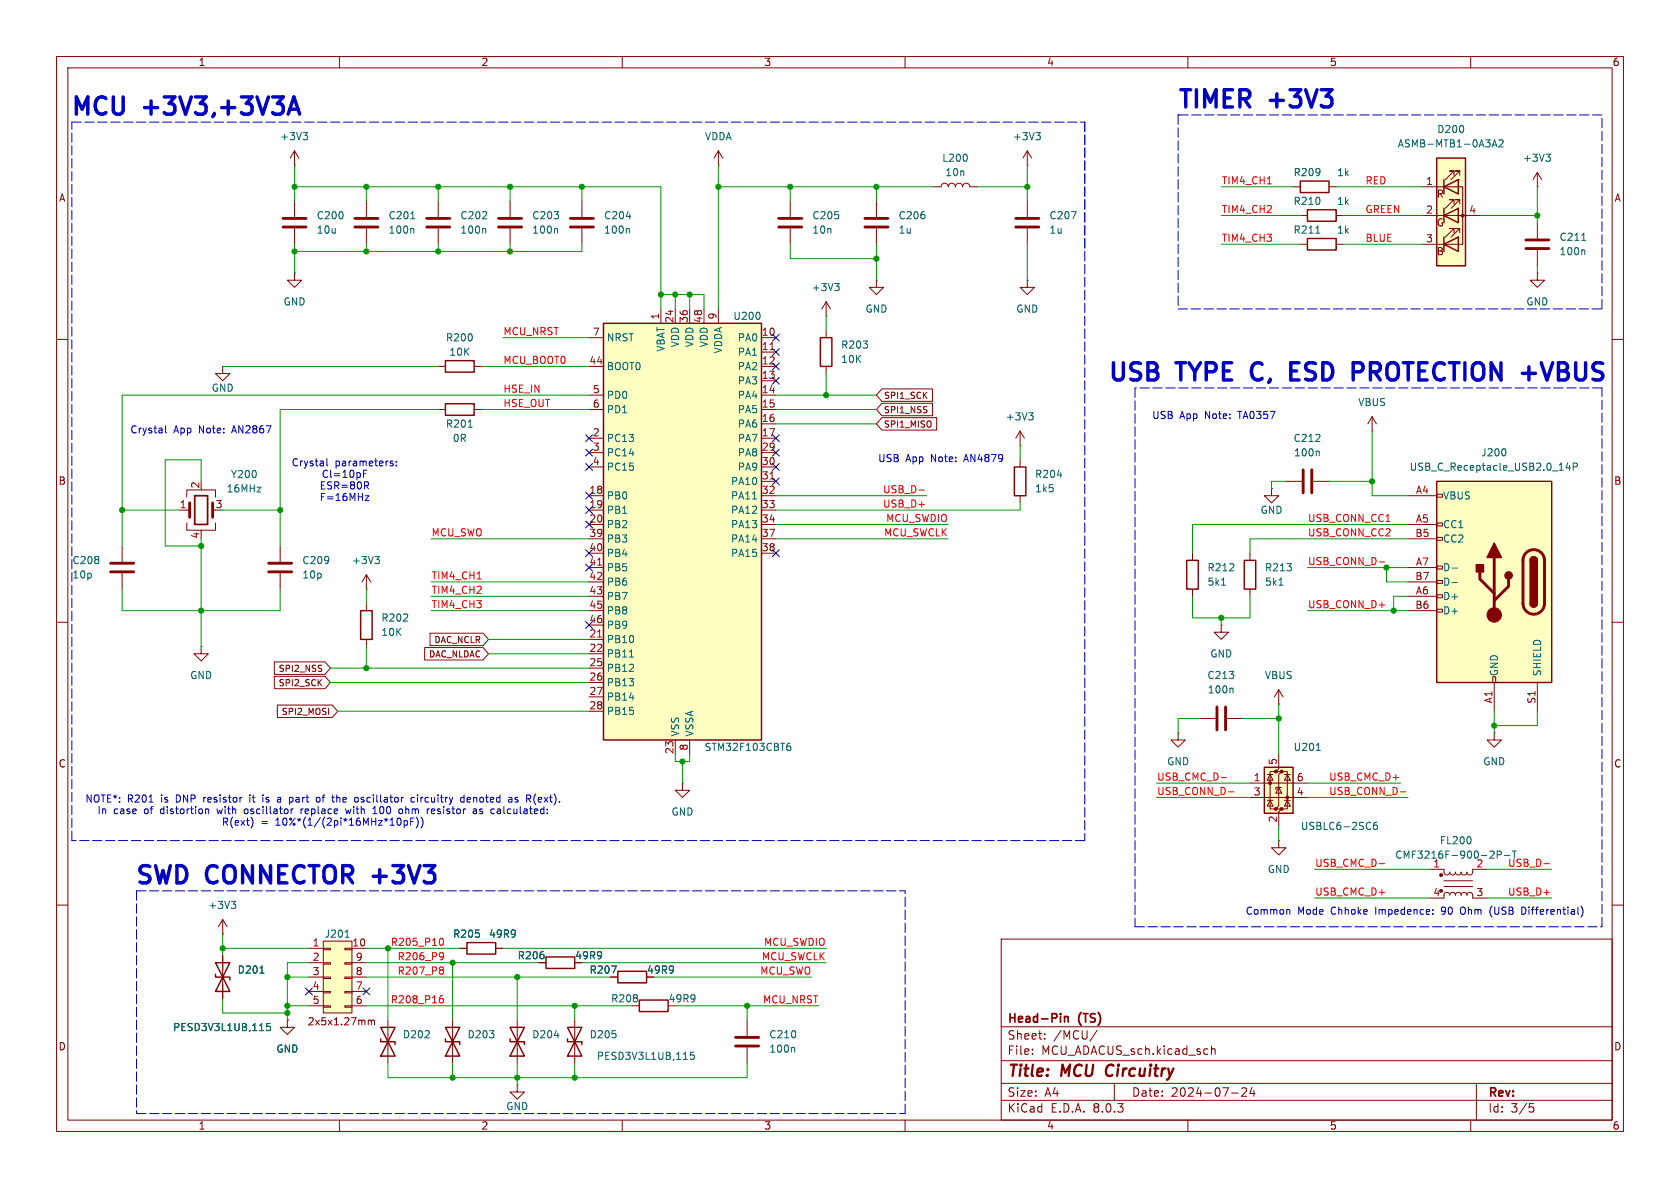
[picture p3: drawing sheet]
<svg xmlns="http://www.w3.org/2000/svg" width="297mm" height="210mm" viewBox="0 0 297 210" stroke-linecap="round" stroke-linejoin="round" font-family="sans-serif">
<g fill="none" stroke="#840000" stroke-width=".18">
<path d="M10 10h277v190h-277zM12 12h273v186h-273zM60 10v2M110 10v2M160 10v2M210 10v2M260 10v2M102.9 35.6v2.8M181.6 35.6v2.8M10 60h2M102.9 40.4v2.8M146 58.4v1.3"/>
<path d="M154.9 49.5v1.3h1.3l-1.3 1.3-1.2-1.3h1.2M154.9 49.5h.1M181.6 40.4v2.8M285 60h2M146 64.8v1.2M21.6 96.5v2.8M31.7 90.2h1.8M33 92.5v1.2h5.1v-1.2M33 87.9v-1.3h5.1v1.3M35.6 93.7v.3M49.5 96.5v2.8M10 110h2"/>
<path d="M21.6 101.3v2.8M49.5 101.3v2.8M285 110h2M120.6 138.4v1.3h1.3l-1.3 1.3-1.2-1.3h1.2M120.6 138.4h.1M208.3 129.5v1.3h1.2l-1.2 1.3-1.3-1.3h1.3M208.3 129.5h.1M10 160h2M285 160h2M177 166h108v32h-108zM60 198v2M91.4 191.8v1.2h1.3l-1.3 1.3-1.2-1.3h1.2"/>
<path d="M91.4 191.8h.1M110 198v2M160 198v2M177 194.5h108M177 191.5h108M177 187.5h108M177 181.5h108M182.5 186.3v.1M182.5 185.5v.1M184.7 183.6v.1M184.7 182.8v.1M194 182.1l-1.3 2"/>
<path d="M197 191.5v3M210 198v2M214.2 184.9v1.5M214.2 185.5l.2-.1 .3 .1 .1 .9M217.7 193.2h1.2M219.5 192.4l.6-.1 .2 .1 .1 .3-.9 1.1h.9M221.3 192.2l-.3 1.1h.9M221.7 192.8v1M260 198v2M261 191.5v6.5M270.4 195.1h.7M270.5 195.7h.4l.3 .3-.2 .5-.5 .1"/>
</g>
<path d="M195.8 188.5a1.27 1.27 0 0 0 0 1.6" fill="none" stroke="#840000" stroke-width=".4"/>
<path d="M34.4 87.6h2.3v5.1h-2.3zM188.2 179.7v1M188.2 179.8l.2-.1 .4 .1v.9" fill="none" stroke="#840000" stroke-width=".3"/>
<path d="M100.8 38.6h4.1M179.6 38.6h4M100.8 40.1h4.1M179.6 40.1h4M19.6 99.6h4M33.5 88.9v2.5M37.6 88.9v2.5M47.5 99.6h4.1M19.6 101.1h4M47.5 101.1h4.1" fill="none" stroke="#840000" stroke-width=".51"/>
<path d="M110.7 38.3h.8M189.4 37.4h.8l-.5 1.3M111.1 40.4l.2 .2v.6" fill="none" stroke="#006464" stroke-width=".18"/>
<path d="M145 59.7h2.1v5.1h-2.1z" fill="none" stroke="#840000" stroke-width=".25"/>
<path d="M106.7 57.2h27.9v73.6h-27.9z" fill="#ffffc2"/>
<path d="M231.1 37.1h5.1v2h-5.1zM106.7 57.2h27.9v73.6h-27.9zM78.7 71.4h5.1v2h-5.1zM78.7 63.8h5.1v2h-5.1zM179.3 82.6h2.1v5h-2.1zM63.8 108h2v5h-2zM38.1 172.2v.5h2.5v.5M38.1 170.2h2.5l-2.5 5.1h2.5z" fill="none" stroke="#840000" stroke-width=".25"/>
<g fill="none" stroke="#840000" stroke-width=".18">
<path d="M52.1 29.2h.1M52.1 26.7l-.8 1.2M52.1 26.7v2.5M52.1 35.6v2.8M52.1 26.7l.7 1.2M77.5 35.6v2.8M90.2 35.6v2.8M229.9 38.1h1.2M236.2 38.1h1.3M52.1 48.3v1.2h1.2l-1.2 1.3-1.3-1.3h1.3M52.1 48.3h.1M52.1 40.4v2.8"/>
<path d="M77.5 40.4v2.8M90.2 40.4v2.8M104.1 59.7h2.6M116.8 54.6v2.6M119.4 54.6v2.6M121.9 54.6v2.6M124.5 54.6v2.6M127 54.6v2.6M134.6 59.7h2.6M39.4 64.8v1.2h1.2l-1.2 1.3-1.3-1.3h1.3M39.4 64.8h.1M77.5 64.8h1.2"/>
<path d="M77.5 72.4h1.2M83.8 64.8h1.3M83.8 72.4h1.3M104.1 64.8h2.6M104.1 69.9h2.6M104.1 72.4h2.6M104.1 77.5h2.6M134.6 62.2h2.6M134.6 64.8h2.6M134.6 67.3h2.6M134.6 69.9h2.6M134.6 72.4h2.6"/>
<path d="M134.6 74.9h2.6M134.6 77.5h2.6M180.3 78.7h.1M180.3 76.2l-.7 1.3M180.3 76.2v2.5M180.3 76.2l.8 1.3M104.1 87.6h2.6M104.1 90.2h2.6M104.1 92.7h2.6M104.1 80h2.6M104.1 82.6h2.6M104.1 95.3h2.6"/>
<path d="M104.1 97.8h2.6M134.6 87.6h2.6M134.6 90.2h2.6M134.6 92.7h2.6M134.6 80h2.6M134.6 82.6h2.6M134.6 85.1h2.6M134.6 95.3h2.6M134.6 97.8h2.6M180.3 81.3v1.3M180.3 87.6v1.3M224.8 86.4v1.2h1.3l-1.3 1.3-1.3-1.3h1.3"/>
<path d="M224.8 86.4h.1M35.6 114.3v1.3h1.2l-1.2 1.2-1.3-1.2h1.3M35.6 114.3h.1M64.8 104.1h.1M64.8 101.6v2.5M64.8 106.7v1.3M64.8 113v1.3M64.8 101.6l-.8 1.3M64.8 101.6l.7 1.3M104.1 113h2.6M104.1 115.6h2.6M104.1 118.1h2.6"/>
<path d="M104.1 100.3h2.6M104.1 102.9h2.6M104.1 105.4h2.6M104.1 108h2.6M104.1 110.5h2.6M104.1 120.7h2.6M104.1 123.2h2.6M104.1 125.7h2.6M119.4 130.8v2.6M121.9 130.8v2.6M39.4 165.1h.1M39.4 162.6v2.5"/>
<path d="M39.4 168.9v7.6M39.4 162.6l-.8 1.2M39.4 162.6l.7 1.2"/>
</g>
<path d="M136.1 61.8h.8M105.7 99.9h.7M136.1 84.7h.8M105.7 112.6h.7" fill="none" stroke="#a90000" stroke-width=".18"/>
<g fill="none" stroke="#006464" stroke-width=".18">
<path d="M53.6 23.4h.8l-.5 .5M54.1 23.9l.3 .3v.3l-.3 .2M85.7 40.4l.2 .2v.6M98.4 40.4l.2 .2v.6M134.3 55.4v.8M82.8 75.5h.7M181.9 73h.7l-.4 .5M182.4 73.5l.2 .2v.3l-.2 .2M66.3 98.4h.8l-.5 .5M66.8 98.9l.3 .2v.3l-.3 .2M133 88.2h.8M186.9 84h.8"/>
<path d="M111.3 116.1h.7M139.2 131.9h.4l.2 .2-.1 .5h-.5M139.7 131.4l-.4 .1M40.9 159.3h.8l-.5 .5M41.4 159.8l.3 .3v.3l-.3 .2M46 172h.7M47.8 180.9h-.6l-.1 .6 .2-.1 .4 .1 .1 .1v.5l-.2 .1-.5-.1"/>
</g>
<path d="M50 38.6h4.1M75.4 38.6h4.1M88.1 38.6h4.1M50 40.1h4.1M75.4 40.1h4.1M88.1 40.1h4.1" fill="none" stroke="#840000" stroke-width=".51"/>
<path d="M57.1 166.4h5.1v12.7h-5.1z" fill="#ffffc2"/>
<g fill="none" stroke="#840000" stroke-width=".18">
<path d="M229.9 43.2h1.2M236.2 43.2h1.3M242.6 76.2h.1M242.6 73.7l-.8 1.2M242.6 73.7v2.5M242.6 73.7l.7 1.2M221 97.8v1.3M221 104.1v1.3M54.6 177.8h3.8v.3h-1.3M54.6 175.3h3.8v.2h-1.3M54.6 172.7h3.8v.3h-1.3M54.6 170.2h3.8v.2h-1.3"/>
<path d="M54.6 167.6h3.8v.3h-1.3M57.1 166.4h5.1v12.7h-5.1zM64.8 177.8h-3.8v.3h1.2M64.8 175.3h-3.8v.2h1.2M64.8 172.7h-3.8v.3h1.2M64.8 170.2h-3.8v.2h1.2M64.8 167.6h-3.8v.3h1.2M81.3 167.6h1.2M87.6 167.6h1.3M95.2 170.2h1.3M107.9 172.7h1.3M64.3 180.3l.2 .2v.7"/>
<path d="M65.1 180.3v.9M65.1 180.4l.4-.1 .2 .2M65.7 180.5l.1-.2 .3 .1 .1 .8M65.7 180.5v.7"/>
</g>
<path d="M232.6 41.2h.7M226.1 103.4h.7M61 165.7h.7M108.1 170.8h.8l-.5 1.2" fill="none" stroke="#006464" stroke-width=".18"/>
<path d="M231.1 42.2h5.1v2h-5.1zM220 99.1h2v5h-2zM82.5 166.6h5.1v2.1h-5.1zM96.5 169.2h5.1v2h-5.1zM109.2 171.7h5.1v2h-5.1z" fill="none" stroke="#840000" stroke-width=".25"/>
<path d="M223.5 135.6h5.1v8.2h-5.1z" fill="#ffffc2"/>
<g fill="#840000" stroke="#840000" stroke-width=".18">
<circle cx="224.5" cy="138.4" r=".25"/>
<circle cx="225.6" cy="143" r=".25"/>
<circle cx="225.6" cy="136.4" r=".25"/>
<circle cx="226.6" cy="143" r=".25"/>
<circle cx="226.6" cy="136.4" r=".25"/>
<circle cx="227.6" cy="141" r=".25"/>
</g>
<g fill="none" stroke="#840000" stroke-width=".18">
<path d="M165.1 33h1.3a.64 .64 0 0 1 .6-.6 .64 .64 0 0 1 .6 .6 .64 .64 0 0 1 .7-.6 .64 .64 0 0 1 .6 .6 .64 .64 0 0 1 .6-.6 .64 .64 0 0 1 .7 .6 .64 .64 0 0 1 .6-.6 .64 .64 0 0 1 .6 .6h1.3M181.6 29.2h.1M181.6 26.7l-.8 1.2M181.6 26.7v2.5M181.6 26.7l.8 1.2M215.9 110.5v1.3h1.3l-1.3 1.2-1.3-1.2h1.3M215.9 110.5h.1M212.1 127h2.8M216.9 127h2.8M221 138.4h10.1M224 136.9h1M224.5 136.9l.5 1h-1z"/>
<path d="M225.6 136.4h-1.1v6.6h1.1M226.1 139.2l.5 1h-1zM226.1 133.4v2.5l-.5 .5h1l-.5 .5v5.6l-.5 .5h1l-.5 .5v2.6M226.1 124.5h.1M226.1 121.9v2.6M226.1 121.9l-.8 1.3M226.1 121.9l.7 1.3M226.6 139.2h-1v.4M226.6 136.4h1v6.6h-1M227.1 136.9h1M227.6 136.9l.5 1h-1zM264.2 129.5v1.3h1.2l-1.2 1.3-1.3-1.3h1.3"/>
<path d="M264.2 129.5h.1M221 141h10.1M224 141.5h1M224.5 141.5l.5 1h-1zM226.1 148.6v1.3h1.2l-1.2 1.2-1.3-1.2h1.3M226.1 148.6h.1M227.1 141.5h1M227.6 141.5l.5 1h-1zM91.4 180.3v7.7"/>
</g>
<path d="M223.5 135.6h5.1v8.2h-5.1zM90.2 183.6v.6h2.5v.5M90.2 181.6h2.5l-2.5 5.1h2.5z" fill="none" stroke="#840000" stroke-width=".25"/>
<path d="M170.9 27.5v.8M183.1 23.4h.8l-.4 .5M183.7 23.9l.2 .3v.3l-.2 .2M217.8 121.7l.2 .1v.7M232.7 132.7h.7M243.4 145.4h-.4a.86 .86 0 0 0 0 1.2l.5-.1v-.4l-.2-.3-.4 .1-.1 .2M98 183h.8" fill="none" stroke="#006464" stroke-width=".18"/>
<path d="M215.1 125v4M216.7 125v4" fill="none" stroke="#840000" stroke-width=".51"/>
<path d="M254 85.1h20.3v35.6h-20.3z" fill="#ffffc2"/>
<g fill="none" stroke="#840000" stroke-width=".18">
<path d="M228.6 33h1.3M234.9 33h1.3M271.8 33h.1M271.8 30.5v2.5M271.8 39.4v2.8M271.8 30.5l-.8 1.3M271.8 30.5l.7 1.3M271.8 48.3v1.2h1.2l-1.2 1.3-1.3-1.3h1.3M271.8 48.3h.1M271.8 44.2v2.8M210.8 97.8v1.3M227.3 85.1h2.8"/>
<path d="M232.2 85.1h2.7M248.9 87.6h5.1M248.9 92.7h5.1M248.9 95.3h5.1M254 95h1v.5h-1zM254 92.5h1v.5h-1zM254 87.4h1v.5h-1zM210.8 104.1v1.3M248.9 105.4h5.1M248.9 100.3h5.1M248.9 108h5.1M248.9 102.9h5.1"/>
<path d="M254 107.7h1v.5h-1zM254 105.2h1v.5h-1zM254 102.6h1v.5h-1zM254 100.1h1v.5h-1zM263.9 119.6h.5v1.1h-.5zM264.2 120.7v5M271.8 120.7v5M252.7 153.7h2.6v.7l.5 .3 .3-.2 .2-.3 .1 .3 .3 .2 .4-.1 .2-.4 .1 .3 .3 .2 .4-.1 .2-.4 .1 .3 .3 .2 .4-.1 .2-.4 .2 .4 .4 .1 .4-.3v-.7h2.6M252.7 158.8h2.6v-.8l.5-.3 .3 .2 .2 .3 .1-.3 .3-.2 .4 .2 .2 .3 .2-.4h.5l.2 .2 .1 .2 .2-.3 .4-.2 .3 .2 .1 .3 .2-.3 .4-.2 .4 .4v.7h2.6M255.3 155.7h5M255.3 156.7h5M111.8 177.8h1.2"/>
<path d="M50.8 180.3v1.3h1.3l-1.3 1.3-1.3-1.3h1.3M50.8 180.3h.1M80 180.3v7.7M101.6 180.3v7.7M132.1 180.3v2.8M132.1 185.2v2.8"/>
</g>
<path d="M229.9 32h5v2h-5zM209.8 99.1h2v5h-2zM254 85.1h20.3v35.6h-20.3zM270.5 99.1a.64 .64 0 0 1 .6-.7 .64 .64 0 0 1 .7 .7M270.5 106.7a.64 .64 0 0 0 .6 .6 .64 .64 0 0 0 .7-.6M113 176.8h5.1v2h-5.1zM78.7 183.6v.6h2.6v.5M78.7 181.6h2.6l-2.6 5.1h2.6zM100.3 183.6v.6h2.6v.5M100.3 181.6h2.6l-2.6 5.1h2.6z" fill="none" stroke="#840000" stroke-width=".25"/>
<path d="M269.7 43.9h4.1M269.7 42.4h4.1M230.4 83.1v4M231.9 83.1v4M264.2 98.6v10.1M269.8 97.7a1.91 1.91 0 0 1 2.1-.4 1.91 1.91 0 0 1 1.1 1.8v7.6a1.91 1.91 0 0 1-1.9 1.9 1.91 1.91 0 0 1-1.9-1.9v-7.8l.2-.6zM261.6 101.1v1.3l2.6 2.5M266.7 102.4v1.2l-2.5 2.6M130 184.9h4.1M130 183.4h4.1" fill="none" stroke="#840000" stroke-width=".51"/>
<g fill="#840000" stroke="#840000" stroke-width=".25">
<path d="M270.5 106.7h1.3a.64 .64 0 0 1-.7 .6 .64 .64 0 0 1-.6-.6z"/>
<path d="M270.5 99.1h1.3v7.6h-1.3z"/>
<path d="M270.7 98.6a.64 .64 0 0 1 .7-.1 .64 .64 0 0 1 .4 .6h-1.3z"/>
<path d="M264.2 96l1.2 2.6h-2.5z"/>
<path d="M261 99.8h1.3v1.3h-1.3z"/>
<circle cx="266.7" cy="101.7" r=".63"/>
</g>
<g fill="#840000" stroke="#840000" stroke-width=".18">
<circle cx="264.2" cy="108.7" r="1.27"/>
<circle cx="254.8" cy="157.5" r=".25"/>
<circle cx="254.8" cy="154.7" r=".25"/>
</g>
<g fill="none" stroke="#006464" stroke-width=".18">
<path d="M273.3 27.2h.8l-.4 .5M273.8 27.7l.3 .3v.3l-.3 .2M279.6 42.5h.8M280 44.2l.2 .2v.6M233 79.7l.2 .2v.7M266.1 79.4l.1 .4-.1 .7M277.2 81.8l-.3 .9h.7M277.5 82.3v.8M278.1 82.5h.6l.2-.2-.1-.3-.7-.1v1.2M216 103.4h.7M256.7 100.4h1M256.7 103h1"/>
<path d="M260 148.1v.8M263.9 150.4l.2 .3v.3l-.7 .7h.7M264.7 151.1l.6-.1 .1-.1v-.3l-.7-.2v1.3M266 151.2h.9M267.3 150.4h.8M267.7 150.4v1.3M122.7 186h-.6l-.1 .6 .2-.1h.4l.2 .2-.1 .4-.2 .2-.5-.2M140.3 185.2l.2 .1v.7"/>
</g>
<path d="M254 27.9h5.1v19.1h-5.1z" fill="#ffffc2"/>
<g fill="none" stroke="#840000" stroke-width=".18">
<path d="M64.8 35.6v2.8M127 29.2h.1M127 26.7l-.8 1.2M127 26.7v2.5M127 26.7l.8 1.2M139.7 35.6v2.8M154.9 35.6v2.8M251.5 33h7.1v10.2h-7.1M251.5 38.1h10.1M257 36.1v-.8h-.7h.7l-1.5 1.5M257 31v-.8h-.7h.7l-1.5 1.6M257.8 31.8h.1"/>
<path d="M258.1 36.1v-.8h-.8h.8l-1.6 1.5M258.1 31v-.8h-.8h.8l-1.6 1.6M64.8 40.4v2.8M139.7 40.4v2.8M146 55.9h.1M146 53.3l-.7 1.3M146 53.3v2.6M146 53.3l.8 1.3M154.9 40.4v2.8M181.6 49.5v1.3h1.3l-1.3 1.3-1.3-1.3h1.3M181.6 49.5h.1M257 41.1v-.7h-.7h.7l-1.5 1.5"/>
<path d="M258.1 41.1v-.7h-.8h.8l-1.6 1.5M155.9 73.8h9.7v2.2h-9.7l-1-1.1zM155.9 71.3h9v2.2h-9l-1-1.1zM155.9 68.7h9v2.3h-9l-1-1.1zM48.5 117h9l.9 1.1-.9 1.1h-9zM48.5 119.5h9l.9 1.2-.9 1.1h-9zM75.1 114.5h10.3l1 1.1-1 1.1h-10.3zM76 111.9h9.4l1 1.1-1 1.1h-9.4zM49 124.6h9.7l1 1.1-1 1.1h-9.7zM39.4 168.9v2.6M39.4 174v2.5M81.3 167.6h1.2"/>
<path d="M87.6 167.6h1.3M95.2 170.2h1.3M107.9 172.7h1.3M50.8 180.3h.1M68.6 180.3v7.7"/>
</g>
<path d="M254 27.9h5.1v19.1h-5.1zM255.3 38.1l2.5-1.3v2.6zM255.3 33l2.5-1.2v2.5zM255.3 31.8v2.5M255.3 36.8v2.6M255.3 43.2l2.5-1.3v2.6zM255.3 41.9v2.6M67.3 183.6v.6h2.5v.5M67.3 181.6h2.5l-2.5 5.1h2.5z" fill="none" stroke="#840000" stroke-width=".25"/>
<circle cx="258.6" cy="38.1" r=".25" fill="#840000" stroke="#840000" stroke-width=".18"/>
<path d="M72.6 38.7h.7M263.8 26l.4-1.3 .4 1.3M263.9 25.6h.6M265 24.8l.5-.1 .2 .4-.8 .9h.8M73 40.4l.2 .2v.6M147.6 50.1h.7l-.4 .5M148.1 50.6l.2 .2v.3l-.2 .3M46 172h.7M108.1 170.8h.8l-.5 1.2M47.8 180.9h-.6l-.1 .6 .2-.1 .4 .1 .1 .1v.5l-.2 .1-.5-.1" fill="none" stroke="#006464" stroke-width=".18"/>
<path d="M62.7 38.6h4.1M137.7 38.6h4M152.9 38.6h4.1M62.7 40.1h4.1M137.7 40.1h4M152.9 40.1h4.1" fill="none" stroke="#840000" stroke-width=".51"/>
<path d="M162.5 86.6h.9M243.8 99.3h1M215.9 137.4h.9M243.8 152.7h1M273 152.7h.9" fill="none" stroke="#fd0000" stroke-width=".18"/>
<path d="M224 32.5h.8M84.3 102.4h.8M217.1 140h1M247.5 140h1M77.8 176.6l.4-.1 .2 .2-.1 .5h-.5M77.9 165.9h.1a.68 .68 0 0 1 .4 .6 .68 .68 0 0 1-.4 .6h-.1M77.9 168.4l.4 .1a.84 .84 0 0 1-.3 1.2M77.9 170.9h.3l.2 .3-.2 .3M77.9 171.5h.3M78.2 171.5l.2 .2v.3l-.2 .2h-.3M78.3 176l-.4 .1M78.4 168.9l-.2 .3h-.3" fill="none" stroke="#f00" stroke-width=".18"/>
<path d="M51.2 19.3h1.5M50.9 20.2l1.1-3.1 1 3.1M228.2 65.6h1M229.7 64.1h-1.5v3.1h1.5M240.4 64.1a.83 .83 0 0 1 .6 .8 .83 .83 0 0 1-.6 .8M272.5 64.1l1 3.1" fill="none" stroke="#0000c2" stroke-width=".61"/>
<g fill="none" stroke="#0000c2" stroke-width=".18">
<path d="M29.3 75.3v1l.2 .2M57.8 81.1v1.1l.2 .2M64.3 83.7h.4M64.3 83.1v1.3M64.4 85.2h.5l.3 .2-.2 .4h-.6M64.6 87.6h.6l-.6 .9h.6M64.7 85.8l.5 .6M69 81.9l.5 .2v.2l-.4 .1M69 81.6h.5M70.1 82.2v.2M70.1 81.6v.1M26.3 141.8h.8"/>
<path d="M36.3 143v.8M36.3 143.1l.2-.1 .3 .1 .1 .7M43.3 143.1l-.1 .1 .1 .6M44.2 140.5v.1M44.2 140.9v.9M44.5 144.7a1.5 1.5 0 0 1-.1 1.6M46.5 140.5v.1M46.5 140.9v.9M49.1 141.7h.5M49.1 141h.5M49.6 141.3l-.5 .1M51.5 143v.8"/>
<path d="M51.6 140.9l.2 .3v.4l-.2 .2M51.8 143l-.3 .2M53.2 143v.8M53.3 143.1l-.1 .1M56 141l.3-.1 .3 .3-.1 .5h-.5M59.5 140.5v1.3M59.9 140.9l-.4 .2M61.1 143l.2 .8 .3-.6 .2 .6M63.8 141.7l.4 .1M64.2 140.9l-.4 .2 .1 .2 .3 .1M65.9 143.8h.7M65.9 142.9l.4-.3v1.2"/>
<path d="M70.6 143.1l.3-.1 .3 .2-.1 .6h-.5M70.7 144.7l.2 .4-.2 .7M71.5 145v1.3M71.5 145.1l.3-.1 .3 .3-.2 .5h-.4M72.6 145.2h.4M72.6 144.6v1.3M73.3 141l-.4-.1-.2 .3 .1 .5h.5M73.8 144.7a1.47 1.47 0 0 1-.2 1.7M73.8 140.5v.1M73.8 140.9v.9M74.6 144.7a1.47 1.47 0 0 1-.2 1.7M76.3 143.1v.6l.1 .1h.3"/>
<path d="M76.9 143.3l-.6 .1M81.4 141.6l.3 .2 .3-.1M82 141l-.3-.1-.3 .3M82 140.5v1.3M83.2 141.1l-.2-.2h-.2l-.2 .2v.6h.5M83.2 141.3l-.6 .1M83.7 143.1h.5v.7M84.2 143.3l-.4 .1-.2 .1 .2 .3h.4M84.8 143.8h.4M85.2 143l-.4 .2v.2h.4M87.9 143.1h.5M87.9 143.8h.5"/>
<path d="M88.4 143.4h-.5M91.5 141l-.3-.1-.2 .2 .1 .2 .4 .1v.3h-.5M94.7 140.3l-.1 .3M95.3 140.9l-.1 .2v.5l.1 .2M95.8 141.3l-.6 .1M227.7 160.8l.3 .2v.6M253.3 161.5v.1M253.3 160.8v.2M258.4 160.4a.91 .91 0 0 0 0 1.2M263.8 160.2a1.46 1.46 0 0 0 0 1.9M269.6 160.5l-.6-.2v1.3l.6-.2M279.5 160.2a1.49 1.49 0 0 1 0 1.8"/>
</g>
<g fill="none" stroke="#0000c2" stroke-width=".18" stroke-dasharray="1.7 .6">
<path d="M12.7 21.6h179.1M191.8 21.6v22.9M191.8 21.6v127M208.3 20.3v34.3M283.2 20.3h-74.9M208.3 54.6h74.9M283.2 54.6v-34.3M200.7 68.6v95.2M283.2 68.6h-82.5M12.7 148.6v-127M24.1 157.5h135.9M24.1 157.5v39.4"/>
<path d="M191.8 148.6h-179.1M200.7 163.8h82.5M283.2 163.8v-95.2M24.1 196.9h135.9M160 196.9v-39.4"/>
</g>
<g fill="none" stroke="#009600" stroke-width=".18">
<path d="M52.1 29.2v6.4M52.1 33h64.7v21.6M64.8 33v2.6M77.5 33v2.6M90.2 33v2.6M102.9 33v2.6M127 33h38.1M127 29.2v25.4M139.7 33v2.6M154.9 33v2.6M172.7 33h8.9M181.6 29.2v6.4"/>
<path d="M215.9 33h12.7M215.9 38.1h14M236.2 33h15.3M237.5 38.1h14M261.6 38.1h10.2M271.8 33v6.4M52.1 43.2v5.1M64.8 43.2v1.3M77.5 43.2v1.3M88.9 59.7h15.2M90.2 43.2v1.3M102.9 43.2v1.3h-50.8"/>
<path d="M116.8 52.1h7.7v2.5M119.4 52.1v2.5M121.9 52.1v2.5M139.7 43.2v2.5h15.2M146 55.9v2.5M154.9 43.2v6.3M181.6 43.2v6.3M215.9 43.2h14M237.5 43.2h14M271.8 47v1.3M39.4 64.8h38.1M77.5 72.4h-28v24.1"/>
<path d="M85.1 64.8h19M85.1 72.4h19M104.1 69.9h-82.5v26.6M137.2 72.4h17.7M137.2 69.9h17.7M137.2 74.9h17.7M146 66v3.9M180.3 78.7v2.6M242.6 76.2v11.4h6.3M21.6 90.2h10.1M35.6 85.1v-3.8h-6.4v15.2h6.4M35.6 95.3v19"/>
<path d="M39.4 90.2h10.1M76.2 95.3h27.9M137.2 92.7h30.4M137.2 95.3h30.4M137.2 87.6h26.6M180.3 88.9v1.3h-43.1M227.3 85.1h-2.5v1.3M234.9 85.1h7.7M248.9 92.7h-38.1v5.1M248.9 95.3h-27.9v2.5M21.6 104.1v3.9h27.9v-3.9M58.4 118.1h45.7"/>
<path d="M64.8 104.1v2.6M64.8 114.3v3.8M76.2 105.4h27.9M76.2 102.9h27.9M76.2 108h27.9M86.4 115.6h17.7M86.4 113h17.7M210.8 105.4v3.8h10.2v-3.8M215.9 109.2v1.3M231.1 108h17.8M231.1 100.3h17.8M245.1 100.3v2.6h3.8"/>
<path d="M248.9 105.4h-2.5v2.6M58.4 120.7h45.7M59.7 125.7h44.4M119.4 133.4v1.2h2.5v-1.2M120.6 134.6v3.8M204.5 138.4h16.5M212.1 127h-3.8v2.5M219.7 127h6.4M226.1 124.5v8.9M231.1 138.4h16.5M264.2 125.7v3.8M271.8 125.7v2.6h-7.6"/>
<path d="M204.5 141h16.5M226.1 146.1v2.5M231.1 141h17.8M232.4 153.7h20.3M232.4 158.8h20.3M262.9 153.7h11.4M262.9 158.8h11.4M39.4 165.1v3.8M39.4 176.5v2.6h11.4M39.4 167.6h15.2M50.8 177.8h3.8M50.8 172.7h3.8"/>
<path d="M54.6 170.2h-3.8v10.1M64.8 170.2h30.4M64.8 177.8h47M64.8 172.7h43.1M64.8 167.6h16.5M68.6 167.6v12.7M80 170.2v10.1M88.9 167.6h57.1M91.4 172.7v7.6M101.6 177.8v2.5M102.9 170.2h43.1M115.6 172.7h27.9"/>
<path d="M119.4 177.8h25.4M132.1 177.8v2.5M68.6 188v2.5h63.5v-2.5M80 188v2.5M91.4 188v3.8M101.6 188v2.5"/>
</g>
<g fill="none" stroke="#000084" stroke-width=".18">
<path d="M136.6 59.1l1.2 1.2M137.8 59.1l-1.2 1.2M103.5 79.4l1.2 1.2M103.5 76.9l1.2 1.2M104.7 79.4l-1.2 1.2M104.7 76.9l-1.2 1.2M136.6 76.9l1.2 1.2M136.6 64.2l1.2 1.2M136.6 79.4l1.2 1.2M136.6 61.6l1.2 1.2M136.6 66.7l1.2 1.2M137.8 76.9l-1.2 1.2"/>
<path d="M137.8 64.2l-1.2 1.2M137.8 79.4l-1.2 1.2M137.8 61.6l-1.2 1.2M137.8 66.7l-1.2 1.2M103.5 89.6l1.2 1.2M103.5 81.9l1.2 1.3M103.5 87l1.2 1.2M103.5 97.2l1.2 1.2M103.5 92.1l1.2 1.2M103.5 99.7l1.2 1.2M104.7 89.6l-1.2 1.2M104.7 97.2l-1.2 1.2"/>
<path d="M104.7 81.9l-1.2 1.3M104.7 87l-1.2 1.2M104.7 92.1l-1.2 1.2M104.7 99.7l-1.2 1.2M136.6 84.5l1.2 1.2M136.6 97.2l1.2 1.2M136.6 81.9l1.2 1.3M137.8 84.5l-1.2 1.2M137.8 97.2l-1.2 1.2M137.8 81.9l-1.2 1.3M103.5 109.9l1.2 1.2M104.7 109.9l-1.2 1.2"/>
<path d="M54 174.7l1.2 1.2M55.2 174.7l-1.2 1.2M64.2 174.7l1.2 1.2M65.4 174.7l-1.2 1.2"/>
</g>
<g fill="#009600" stroke="#009600" stroke-width=".18">
<circle cx="52.1" cy="33" r=".46"/>
<circle cx="52.1" cy="44.5" r=".46"/>
<circle cx="77.5" cy="33" r=".46"/>
<circle cx="64.8" cy="44.5" r=".46"/>
<circle cx="64.8" cy="33" r=".46"/>
<circle cx="64.8" cy="118.1" r=".46"/>
<circle cx="49.5" cy="90.2" r=".46"/>
<circle cx="35.6" cy="108" r=".46"/>
<circle cx="101.6" cy="190.5" r=".46"/>
<circle cx="91.4" cy="190.5" r=".46"/>
<circle cx="80" cy="190.5" r=".46"/>
<circle cx="101.6" cy="177.8" r=".46"/>
<circle cx="132.1" cy="177.8" r=".46"/>
<circle cx="50.8" cy="179.1" r=".46"/>
<circle cx="50.8" cy="172.7" r=".46"/>
<circle cx="39.4" cy="167.6" r=".46"/>
<circle cx="154.9" cy="33" r=".46"/>
<circle cx="139.7" cy="33" r=".46"/>
<circle cx="154.9" cy="45.7" r=".46"/>
<circle cx="90.2" cy="44.5" r=".46"/>
<circle cx="116.8" cy="52.1" r=".46"/>
<circle cx="119.4" cy="52.1" r=".46"/>
<circle cx="121.9" cy="52.1" r=".46"/>
<circle cx="127" cy="33" r=".46"/>
<circle cx="90.2" cy="33" r=".46"/>
<circle cx="102.9" cy="33" r=".46"/>
<circle cx="77.5" cy="44.5" r=".46"/>
<circle cx="91.4" cy="172.7" r=".46"/>
<circle cx="120.6" cy="134.6" r=".46"/>
<circle cx="80" cy="170.2" r=".46"/>
<circle cx="50.8" cy="177.8" r=".46"/>
<circle cx="68.6" cy="167.6" r=".46"/>
<circle cx="21.6" cy="90.2" r=".46"/>
<circle cx="35.6" cy="96.5" r=".46"/>
<circle cx="146" cy="69.9" r=".46"/>
<circle cx="181.6" cy="33" r=".46"/>
<circle cx="226.1" cy="127" r=".46"/>
<circle cx="271.8" cy="38.1" r=".46"/>
<circle cx="264.2" cy="128.3" r=".46"/>
<circle cx="246.4" cy="108" r=".46"/>
<circle cx="215.9" cy="109.2" r=".46"/>
<circle cx="245.1" cy="100.3" r=".46"/>
<circle cx="242.6" cy="85.1" r=".46"/>
</g>
<g font-size="4.2" fill="#0000c2">
<text x="12.2" y="21.2">MCU</text>
<text x="25.4" y="21.2">+3V3,+3V3A</text>
<text x="207.9" y="20">TIMER</text>
<text x="224.5" y="20">+3V3</text>
<text x="195.5" y="68.2">USB</text>
<text x="208.2" y="68.2">TYPE</text>
<text x="222.5" y="68.2">C,</text>
<text x="230.5" y="68.2">ESD</text>
<text x="242.8" y="68.2">PROTECTION</text>
<text x="273.9" y="68.2">+VBUS</text>
<text x="23.6" y="157.1">SWD</text>
<text x="36.5" y="157.1">CONNECTOR</text>
<text x="67.1" y="157.1">+3V3</text>
</g>
<g font-size="2.8" fill="#840000">
<text x="178" y="190.9">Title:</text>
<text x="187.7" y="190.9">MCU</text>
<text x="196.4" y="190.9">Circuitry</text>
</g>
<g font-size="2.1" fill="#840000">
<text x="178" y="184">Sheet:</text>
<text x="178" y="181.2">Head-Pin</text>
<text x="186.2" y="184">/MCU/</text>
<text x="190.7" y="181.2">(TS)</text>
<text x="178" y="186.7">File:</text>
<text x="184.1" y="186.7">MCU_ADACUS_sch.kicad_sch</text>
<text x="178" y="196.9">KiCad</text>
<text x="178" y="194.1">Size:</text>
<text x="184.7" y="194.1">A4</text>
<text x="185.7" y="196.9">E.D.A.</text>
<text x="193.3" y="196.9">8.0.3</text>
<text x="200" y="194.1">Date:</text>
<text x="207" y="194.1">2024-07-24</text>
<text x="263" y="194.3">Rev:</text>
<text x="263" y="196.9">Id:</text>
<text x="267.1" y="196.9">3/5</text>
</g>
<g font-size="1.8" fill="#840000">
<text x="35" y="11.9">1</text>
<text x="85" y="11.9">2</text>
<text x="135" y="11.9">3</text>
<text x="185" y="11.9">4</text>
<text x="235" y="11.9">5</text>
<text x="285" y="11.9">6</text>
<text x="10.3" y="35.9">A</text>
<text x="253.9" y="35.2">R</text>
<text x="285.3" y="35.9">A</text>
<text x="253.9" y="40.2">G</text>
<text x="253.9" y="45.3">B</text>
<text x="10.3" y="85.9">B</text>
<text x="285.3" y="85.9">B</text>
<text x="10.3" y="135.9">C</text>
<text x="285.3" y="135.9">C</text>
<text x="101.6" y="169.8">49R9</text>
<text x="114.3" y="172.3">49R9</text>
<text x="10.3" y="185.9">D</text>
<text x="53.7" y="181.5">2x5x1.27mm</text>
<text x="285.3" y="185.9">D</text>
<text x="35" y="199.9">1</text>
<text x="85" y="199.9">2</text>
<text x="135" y="199.9">3</text>
<text x="185" y="199.9">4</text>
<text x="235" y="199.9">5</text>
<text x="285" y="199.9">6</text>
</g>
<g font-size="1.8" fill="#006464">
<text x="254" y="23.7">D200</text>
<text x="49.4" y="25">+3V3</text>
<text x="124.5" y="25">VDDA</text>
<text x="166.5" y="28.8">L200</text>
<text x="179" y="25">+3V3</text>
<text x="247" y="26.3">ASMB-MTB1-0A3A2</text>
<text x="269.1" y="28.8">+3V3</text>
<text x="167" y="31.3">10n</text>
<text x="228.6" y="31.3">R209</text>
<text x="236.3" y="31.3">1k</text>
<text x="55.9" y="39">C200</text>
<text x="55.9" y="41.5">10u</text>
<text x="68.6" y="39">C201</text>
<text x="68.6" y="41.5">100n</text>
<text x="81.3" y="39">C202</text>
<text x="81.3" y="41.5">100n</text>
<text x="94" y="39">C203</text>
<text x="94" y="41.5">100n</text>
<text x="106.7" y="39">C204</text>
<text x="106.7" y="41.5">100n</text>
<text x="143.5" y="39">C205</text>
<text x="143.5" y="41.5">10n</text>
<text x="158.8" y="39">C206</text>
<text x="158.8" y="41.5">1u</text>
<text x="185.4" y="39">C207</text>
<text x="185.4" y="41.5">1u</text>
<text x="228.6" y="36.4">R210</text>
<text x="228.6" y="41.5">R211</text>
<text x="236.3" y="36.4">1k</text>
<text x="236.3" y="41.5">1k</text>
<text x="275.6" y="42.8">C211</text>
<text x="275.6" y="45.3">100n</text>
<text x="143.4" y="51.7">+3V3</text>
<text x="50" y="54.2">GND</text>
<text x="129.5" y="56.7">U200</text>
<text x="152.9" y="55.5">GND</text>
<text x="179.6" y="55.5">GND</text>
<text x="269.7" y="54.2">GND</text>
<text x="78.7" y="60.6">R200</text>
<text x="79.3" y="63.1">10K</text>
<text x="107.2" y="65.6">BOOT0</text>
<text x="107.2" y="60.6">NRST</text>
<text x="117.7" y="62.3" transform="rotate(-90 117.7 62.3)">VBAT</text>
<text x="120.2" y="61.5" transform="rotate(-90 120.2 61.5)">VDD</text>
<text x="122.8" y="61.5" transform="rotate(-90 122.8 61.5)">VDD</text>
<text x="125.3" y="61.5" transform="rotate(-90 125.3 61.5)">VDD</text>
<text x="127.9" y="62.6" transform="rotate(-90 127.9 62.6)">VDDA</text>
<text x="130.3" y="60.6">PA0</text>
<text x="130.3" y="63.1">PA1</text>
<text x="130.3" y="65.6">PA2</text>
<text x="148.6" y="61.8">R203</text>
<text x="148.6" y="64.4">10K</text>
<text x="37.3" y="69.4">GND</text>
<text x="107.2" y="70.7">PD0</text>
<text x="130.3" y="68.2">PA3</text>
<text x="130.3" y="70.7">PA4</text>
<text x="240" y="72">VBUS</text>
<text x="78.7" y="75.8">R201</text>
<text x="107.2" y="73.3">PD1</text>
<text x="130.3" y="73.3">PA5</text>
<text x="130.3" y="75.8">PA6</text>
<text x="177.7" y="74.5">+3V3</text>
<text x="79.9" y="78.3">0R</text>
<text x="107.2" y="78.3">PC13</text>
<text x="107.2" y="80.9">PC14</text>
<text x="107.2" y="83.4">PC15</text>
<text x="130.3" y="78.3">PA7</text>
<text x="130.3" y="80.9">PA8</text>
<text x="130.3" y="83.4">PA9</text>
<text x="228.6" y="78.3">C212</text>
<text x="228.6" y="80.9">100n</text>
<text x="249.1" y="83.4">USB_C_Receptacle_USB2.0_14P</text>
<text x="261.8" y="80.9">J200</text>
<text x="40" y="87.3">16MHz</text>
<text x="40.7" y="84.7">Y200</text>
<text x="107.2" y="88.5">PB0</text>
<text x="129.1" y="86">PA10</text>
<text x="129.1" y="88.5">PA11</text>
<text x="182.9" y="84.7">R204</text>
<text x="182.9" y="87.2">1k5</text>
<text x="255" y="88.5">VBUS</text>
<text x="107.2" y="91">PB1</text>
<text x="107.2" y="93.6">PB2</text>
<text x="129.1" y="91">PA12</text>
<text x="129.1" y="93.6">PA13</text>
<text x="222.8" y="91">GND</text>
<text x="255" y="93.6">CC1</text>
<text x="12.7" y="99.9">C208</text>
<text x="53.3" y="99.9">C209</text>
<text x="62.1" y="99.9">+3V3</text>
<text x="107.2" y="96.1">PB3</text>
<text x="107.2" y="98.7">PB4</text>
<text x="107.2" y="101.2">PB5</text>
<text x="129.1" y="96.1">PA14</text>
<text x="129.1" y="98.7">PA15</text>
<text x="213.4" y="101.2">R212</text>
<text x="223.5" y="101.2">R213</text>
<text x="255" y="101.2">D-</text>
<text x="255" y="96.1">CC2</text>
<text x="12.7" y="102.5">10p</text>
<text x="53.3" y="102.5">10p</text>
<text x="107.2" y="103.7">PB6</text>
<text x="107.2" y="106.3">PB7</text>
<text x="213.4" y="103.7">5k1</text>
<text x="223.5" y="103.7">5k1</text>
<text x="255" y="106.3">D+</text>
<text x="255" y="103.7">D-</text>
<text x="67.3" y="110.1">R202</text>
<text x="67.3" y="112.6">10K</text>
<text x="107.2" y="113.9">PB10</text>
<text x="107.2" y="108.8">PB8</text>
<text x="107.2" y="111.4">PB9</text>
<text x="255" y="108.8">D+</text>
<text x="107.2" y="116.4">PB11</text>
<text x="107.2" y="119">PB12</text>
<text x="213.9" y="116.4">GND</text>
<text x="265" y="119.6" transform="rotate(-90 265 119.6)">GND</text>
<text x="272.6" y="119.6" transform="rotate(-90 272.6 119.6)">SHIELD</text>
<text x="33.5" y="120.2">GND</text>
<text x="107.2" y="121.5">PB13</text>
<text x="107.2" y="124.1">PB14</text>
<text x="213.3" y="120.2">C213</text>
<text x="213.4" y="122.8">100n</text>
<text x="223.5" y="120.2">VBUS</text>
<text x="107.2" y="126.6">PB15</text>
<text x="120.2" y="130.3" transform="rotate(-90 120.2 130.3)">VSS</text>
<text x="122.8" y="130.3" transform="rotate(-90 122.8 130.3)">VSSA</text>
<text x="124.5" y="132.9">STM32F103CBT6</text>
<text x="206.2" y="135.5">GND</text>
<text x="228.6" y="132.9">U201</text>
<text x="262.1" y="135.5">GND</text>
<text x="118.6" y="144.4">GND</text>
<text x="229.9" y="146.9">USBLC6-2SC6</text>
<text x="254.5" y="149.5">FL200</text>
<text x="224" y="154.5">GND</text>
<text x="246.6" y="152">CMF3216F-900-2P-T</text>
<text x="253.3" y="153.4">1</text>
<text x="260.9" y="153.4">2</text>
<text x="36.7" y="160.9">+3V3</text>
<text x="57.3" y="166">J201</text>
<text x="80" y="166">R205</text>
<text x="86.3" y="166">49R9</text>
<text x="41.9" y="172.3">D201</text>
<text x="91.4" y="169.8">R206</text>
<text x="104.1" y="172.3">R207</text>
<text x="107.9" y="177.4">R208</text>
<text x="118.1" y="177.4">49R9</text>
<text x="30.5" y="182.5">PESD3V3L1UB,115</text>
<text x="71.1" y="183.7">D202</text>
<text x="82.6" y="183.7">D203</text>
<text x="94" y="183.7">D204</text>
<text x="104.1" y="183.7">D205</text>
<text x="135.9" y="183.7">C210</text>
<text x="48.8" y="186.3">GND</text>
<text x="105.4" y="187.6">PESD3V3L1UB,115</text>
<text x="135.9" y="186.3">100n</text>
<text x="89.4" y="196.4">GND</text>
</g>
<g font-size="1.8" fill="#f00">
<text x="215.9" y="32.7">TIM4_CH1</text>
<text x="241.3" y="32.7">RED</text>
<text x="215.9" y="37.8">TIM4_CH2</text>
<text x="241.3" y="37.8">GREEN</text>
<text x="215.9" y="42.8">TIM4_CH3</text>
<text x="241.3" y="42.8">BLUE</text>
<text x="156" y="89.8">USB_D+</text>
<text x="76.2" y="94.9">MCU_SWO</text>
<text x="156.2" y="94.9">MCU_SWCLK</text>
<text x="156.6" y="92.4">MCU_SWDIO</text>
<text x="231.1" y="94.9">USB_CONN_CC2</text>
<text x="76.2" y="102.5">TIM4_CH1</text>
<text x="231.1" y="107.6">USB_CONN_D+</text>
<text x="204.5" y="140.6">USB_CONN_D-</text>
<text x="234.9" y="140.6">USB_CONN_D-</text>
<text x="69" y="167.3">R205_P10</text>
<text x="135" y="167.3">MCU_SWDIO</text>
<text x="70.2" y="169.8">R206_P9</text>
<text x="70.2" y="172.4">R207_P8</text>
<text x="134.3" y="172.4">MCU_SWO</text>
<text x="134.6" y="169.8">MCU_SWCLK</text>
<text x="69" y="177.5">R208_P16</text>
</g>
<g font-size="1.8" fill="#a90000">
<text x="252" y="32.8">1</text>
<text x="252" y="37.8">2</text>
<text x="259.6" y="37.8">4</text>
<text x="252" y="42.9">3</text>
<text x="104.7" y="59.4">7</text>
<text x="116.6" y="56.6" transform="rotate(-90 116.6 56.6)">1</text>
<text x="119.1" y="57.2" transform="rotate(-90 119.1 57.2)">24</text>
<text x="121.7" y="57.2" transform="rotate(-90 121.7 57.2)">36</text>
<text x="124.2" y="57.2" transform="rotate(-90 124.2 57.2)">48</text>
<text x="126.7" y="56.6" transform="rotate(-90 126.7 56.6)">9</text>
<text x="134.6" y="59.4">10</text>
<text x="104.1" y="64.5">44</text>
<text x="134.6" y="62">11</text>
<text x="134.6" y="64.5">12</text>
<text x="104.7" y="69.6">5</text>
<text x="134.6" y="67.1">13</text>
<text x="134.6" y="69.6">14</text>
<text x="104.7" y="77.2">2</text>
<text x="104.7" y="72.1">6</text>
<text x="134.6" y="72.1">15</text>
<text x="134.6" y="74.7">16</text>
<text x="134.6" y="77.2">17</text>
<text x="104.7" y="79.8">3</text>
<text x="104.7" y="82.3">4</text>
<text x="134.6" y="79.8">29</text>
<text x="134.6" y="82.3">30</text>
<text x="31.7" y="89.9">1</text>
<text x="35.3" y="86.4" transform="rotate(-90 35.3 86.4)">2</text>
<text x="38" y="89.9">3</text>
<text x="104.1" y="87.4">18</text>
<text x="104.1" y="89.9">19</text>
<text x="134.6" y="84.8">31</text>
<text x="134.6" y="87.4">32</text>
<text x="134.6" y="89.9">33</text>
<text x="250.2" y="87.4">A4</text>
<text x="35.3" y="95.3" transform="rotate(-90 35.3 95.3)">4</text>
<text x="104.1" y="92.5">20</text>
<text x="104.1" y="95">39</text>
<text x="134.6" y="92.5">34</text>
<text x="134.6" y="95">37</text>
<text x="250.1" y="95">B5</text>
<text x="250.2" y="92.5">A5</text>
<text x="104.1" y="97.5">40</text>
<text x="104.1" y="100.1">41</text>
<text x="134.6" y="97.5">38</text>
<text x="250.2" y="100.1">A7</text>
<text x="104.1" y="102.6">42</text>
<text x="104.1" y="105.2">43</text>
<text x="104.1" y="107.7">45</text>
<text x="250.1" y="107.7">B6</text>
<text x="250.1" y="102.6">B7</text>
<text x="250.2" y="105.2">A6</text>
<text x="104.1" y="112.8">21</text>
<text x="104.1" y="110.2">46</text>
<text x="104.1" y="115.3">22</text>
<text x="104.1" y="117.9">25</text>
<text x="104.1" y="120.4">26</text>
<text x="104.1" y="122.9">27</text>
<text x="104.1" y="125.5">28</text>
<text x="263.9" y="124.4" transform="rotate(-90 263.9 124.4)">A1</text>
<text x="271.5" y="124.5" transform="rotate(-90 271.5 124.5)">S1</text>
<text x="119.1" y="133.4" transform="rotate(-90 119.1 133.4)">23</text>
<text x="121.7" y="132.8" transform="rotate(-90 121.7 132.8)">8</text>
<text x="225.8" y="135.3" transform="rotate(-90 225.8 135.3)">5</text>
<text x="221.5" y="138.2">1</text>
<text x="221.5" y="140.7">3</text>
<text x="229.2" y="140.7">4</text>
<text x="229.2" y="138.2">6</text>
<text x="225.8" y="145.5" transform="rotate(-90 225.8 145.5)">2</text>
<text x="253.3" y="158.5">4</text>
<text x="260.9" y="158.5">3</text>
<text x="55.2" y="167.4">1</text>
<text x="62.2" y="167.4">10</text>
<text x="55.2" y="169.9">2</text>
<text x="55.2" y="172.5">3</text>
<text x="62.8" y="172.5">8</text>
<text x="62.8" y="169.9">9</text>
<text x="55.2" y="175">4</text>
<text x="55.2" y="177.5">5</text>
<text x="62.8" y="177.5">6</text>
<text x="62.8" y="175">7</text>
</g>
<g font-size="1.8" fill="#fd0000">
<text x="88.9" y="59.3">MCU_NRST</text>
<text x="156" y="87.3">USB_D-</text>
<text x="231.1" y="92.4">USB_CONN_CC1</text>
<text x="231.1" y="100">USB_CONN_D-</text>
<text x="76.2" y="105.1">TIM4_CH2</text>
<text x="76.2" y="107.6">TIM4_CH3</text>
<text x="204.5" y="138.1">USB_CMC_D-</text>
<text x="234.9" y="138.1">USB_CMC_D+</text>
<text x="232.4" y="153.3">USB_CMC_D-</text>
<text x="266.5" y="153.3">USB_D-</text>
<text x="232.4" y="158.4">USB_CMC_D+</text>
<text x="266.5" y="158.4">USB_D+</text>
<text x="134.8" y="177.5">MCU_NRST</text>
</g>
<g font-size="1.8" fill="#fb0000">
<text x="88.9" y="64.4">MCU_BOOT0</text>
<text x="88.9" y="69.5">HSE_IN</text>
<text x="88.9" y="72">HSE_OUT</text>
</g>
<g font-size="1.8" fill="#0000c2">
<text x="22.9" y="76.8">Crystal</text>
<text x="30.7" y="76.8">App</text>
<text x="35.3" y="76.8">Note:</text>
<text x="41.3" y="76.8">AN2867</text>
<text x="203.6" y="74.3">USB</text>
<text x="208.6" y="74.3">App</text>
<text x="213.1" y="74.3">Note:</text>
<text x="219.2" y="74.3">TA0357</text>
<text x="51.5" y="82.6">Crystal</text>
<text x="59.2" y="82.6">parameters:</text>
<text x="155.1" y="81.9">USB</text>
<text x="160.1" y="81.9">App</text>
<text x="164.7" y="81.9">Note:</text>
<text x="170.7" y="81.9">AN4879</text>
<text x="56.4" y="86.7">ESR=80R</text>
<text x="56.4" y="88.8">F=16MHz</text>
<text x="56.8" y="84.7">Cl=10pF</text>
<text x="15" y="142.1">NOTE*:</text>
<text x="22.5" y="142.1">R201</text>
<text x="28.6" y="142.1">is</text>
<text x="31.4" y="142.1">DNP</text>
<text x="36.4" y="142.1">resistor</text>
<text x="44.8" y="142.1">it</text>
<text x="47.3" y="142.1">is</text>
<text x="50.1" y="142.1">a</text>
<text x="52.4" y="142.1">part</text>
<text x="57.4" y="142.1">of</text>
<text x="60.4" y="142.1">the</text>
<text x="64.6" y="142.1">oscillator</text>
<text x="74.8" y="142.1">circuitry</text>
<text x="83.7" y="142.1">denoted</text>
<text x="92.4" y="142.1">as</text>
<text x="95.7" y="142.1">R(ext).</text>
<text x="17.1" y="144.1">In</text>
<text x="20.1" y="144.1">case</text>
<text x="25.6" y="144.1">of</text>
<text x="28.6" y="144.1">distortion</text>
<text x="38.9" y="144.1">with</text>
<text x="39.1" y="146.2">R(ext)</text>
<text x="43.9" y="144.1">oscillator</text>
<text x="46.1" y="146.2">=</text>
<text x="48.8" y="146.2">10%*(1/(2pi*16MHz*10pF))</text>
<text x="54" y="144.1">replace</text>
<text x="62.2" y="144.1">with</text>
<text x="67.2" y="144.1">100</text>
<text x="72" y="144.1">ohm</text>
<text x="77.2" y="144.1">resistor</text>
<text x="85.5" y="144.1">as</text>
<text x="88.9" y="144.1">calculated:</text>
<text x="220.1" y="161.9">Common</text>
<text x="229.4" y="161.9">Mode</text>
<text x="235.4" y="161.9">Chhoke</text>
<text x="243.4" y="161.9">Impedence:</text>
<text x="255.3" y="161.9">90</text>
<text x="258.9" y="161.9">Ohm</text>
<text x="264.2" y="161.9">(USB</text>
<text x="270" y="161.9">Differential)</text>
</g>
<g font-size="1.5" fill="#840000">
<text x="156.2" y="70.7">SPI1_SCK</text>
<text x="156.2" y="75.8">SPI1_MISO</text>
<text x="156.2" y="73.2">SPI1_NSS</text>
<text x="76.7" y="113.9">DAC_NCLR</text>
<text x="49.1" y="119">SPI2_NSS</text>
<text x="75.7" y="116.4">DAC_NLDAC</text>
<text x="49.1" y="121.5">SPI2_SCK</text>
<text x="49.7" y="126.6">SPI2_MOSI</text>
</g>
</svg>
